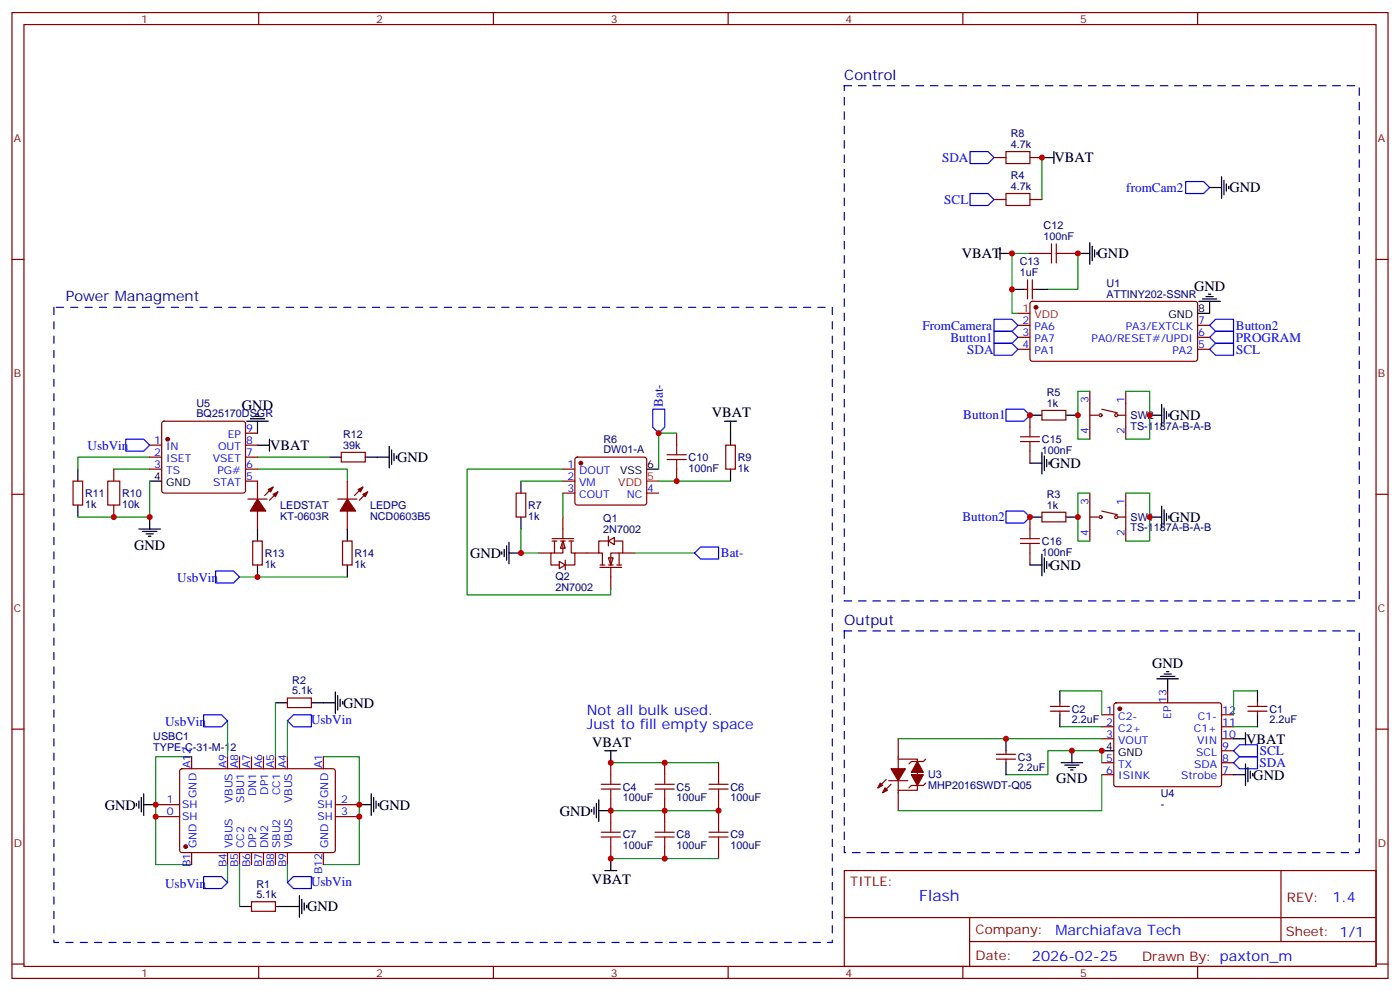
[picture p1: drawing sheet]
<svg xmlns="http://www.w3.org/2000/svg" width="412mm" height="292mm" viewBox="0 0 412 292" stroke-linecap="round" stroke-linejoin="round" font-family="sans-serif">
<g fill="none" stroke="#870000" stroke-width=".35">
<path d="M3.5 3.7h405.4v284.3h-405.4zM7.1 7.2h398.2v277.3h-398.2zM76.2 3.7v3.5M145.3 3.7v3.5M214.5 3.7v3.5M283.6 3.7v3.5M352.8 3.7v3.5M292.8 58.7h3.5M292.8 46.4h3.5M296.3 57h7.1v3.5h-7.1zM296.3 44.6h7.1v3.6h-7.1zM303.4 58.7h3.5"/>
<path d="M303.4 46.4h3.5M3.5 76.4h3.6M303.4 74.6h3.5M314 74.6h3.5M405.3 76.4h3.6M299.9 95.8h3.5M299.9 99.3h3.5M301.6 85.2h1.1M302.7 82.4v5.6M303.6 88.9l.5-.2 48.2 .1 .5 .6-.1 16.5-.6 .5-48.3-.1-.4-.6v-16.3zM304.1 82.4v5.6M304.1 85.2h1.1"/>
<path d="M352.8 95.8h3.5M352.8 99.3h3.5M299.9 102.8h3.5M321 115.2v14.1M331.6 115.2v14.1M352.8 102.8h3.5M33.5 138.1v3.5M44.1 131.1h3.5M44.1 134.6h3.5M44.1 138.1h3.5M47.9 124.2l.4-.2h23.3l.5 .2 .2 .5v19.8l-.2 .5-.5 .2h-23.3l-.5-.3-.2-.4v-19.8zM72.3 131.1h3.5"/>
<path d="M72.3 134.6h3.5M72.3 138.1h3.5M72.3 127.5h3.5M100.5 133.2h7.1v2.8h-7.1zM165.8 138.1h3.5M169.6 134.8l.4-.2h20.1l.4 .7-.1 13-.6 .4-20-.1-.5-.6v-12.7zM303.4 122.2v3.6M303.4 132.8v3.5M306.9 120.8h7.1v2.8h-7.1zM321 122.2h2.5M324.6 120.5l4.5 1M329.1 122.2h2.5"/>
<path d="M3.5 145.5h3.6M21.5 141.6h2.8v7.1h-2.8zM33.5 148.7v3.5M72.3 141.6h3.5v5.3M73 146.9h5.7M74.4 159.3h2.9v7h-2.9zM75.8 150.5v5.3M80.4 143.4l-2.4 2.5M81.8 144.8l-2.4 2.5M99.5 146.9h5.6M100.9 159.3h2.8v7h-2.8zM102.3 141.6v5.3"/>
<path d="M102.3 150.5v5.3M106.9 143.4l-2.5 2.5M108.3 144.8l-2.5 2.5M165.8 141.6h3.5M165.8 145.2h3.5M190.5 145.2h3.5M303.4 152.2v3.6M306.9 150.8h7.1v2.8h-7.1zM321 145.2v14.1M321 152.2h2.5M324.6 150.5l4.5 1M329.1 152.2h2.5"/>
<path d="M331.6 145.2v14.1M405.3 145.5h3.6M303.4 162.8v3.5M3.5 214.7h3.6M84.7 205.5h7v2.8h-7zM264.6 217.5v21.2M309.4 209.4h5.6M309.4 208h5.6M312.2 206.9v1.1M312.2 209.4v1M324.6 210.4h3.5M324.6 214h3.5"/>
<path d="M324.6 217.5h3.5M328.3 207.1l.5-.2h30.3l.5 .2 .2 .5v23.3l-.2 .5-.5 .2h-30.3l-.5-.2-.2-.5v-23.3zM344 203.4v3.5M359.8 210.4h3.6M359.8 214h3.6M359.8 217.5h3.6M367.6 209.4h5.6M367.6 208h5.6M370.4 206.9v1.1M370.4 209.4v1M405.3 214.7h3.6M45.9 236.9h7"/>
<path d="M53.2 226.5l.4-.2 44.7 .1 .5 .6-.1 23.6-.6 .4-44.8-.1-.4-.6v-23.3zM56.4 222.8v3.5M67 222.8v3.5M70.6 222.8v3.5M74.1 222.8v3.5M77.6 222.8v3.5M81.1 222.8v3.5M84.7 222.8v3.5M95.2 222.8v3.5M98.8 236.9h7M179.9 224.5v3.6M179.9 235.1v7.1"/>
<path d="M195.8 224.5v3.6M195.8 235.1v7.1M211.7 224.5v3.6M211.7 235.1v7.1M261.1 229.5l-2.5 2.5M261.8 229.8h5.6M262.5 230.9l-2.5 2.5M264.6 223.5h5.6v9.2h-5.6M272.7 223.5l-.7 .7h-3.5l-.7 .7M272.7 230.5l-.7 .7h-3.5l-.7 .8M293.5 223.5h5.7M293.5 222.1h5.7"/>
<path d="M296.3 221v1.1M296.3 223.5v1M324.6 224.5h3.5M324.6 228.1h3.5M359.8 224.5h3.6M359.8 228.1h3.6M359.8 221h3.6M45.9 240.4h7M56.4 251v3.5M67 251v3.5M70.6 251v3.5M74.1 251v3.5"/>
<path d="M77.6 251v3.5M81.1 251v3.5M84.7 251v3.5M95.2 251v3.5M98.8 240.4h7M179.9 249.2v3.6M195.8 249.2v3.6M211.7 249.2v3.6M248.7 256.3h156.6v28.2h-156.6zM377.3 256.3v20.9M74.1 265.5h7v2.8h-7zM248.7 270.1h156.5"/>
<path d="M285.6 277.2h119.6M285.6 270.1v14.2M3.5 283.8h3.6M76.2 284.5v3.5M145.3 284.5v3.5M214.5 284.5v3.5M283.6 284.5v3.5M352.8 284.5v3.5M405.3 283.8h3.6"/>
<circle cx="324.2" cy="122.2" r=".44"/>
<circle cx="328.8" cy="122.2" r=".44"/>
<circle cx="324.2" cy="152.2" r=".44"/>
<circle cx="328.8" cy="152.2" r=".44"/>
</g>
<g fill="none" stroke="#008700" stroke-width=".35">
<path d="M306.9 46.4v12.3M303.4 74.6h-5.3v17.7h1.8M317.5 74.6v10.6h-8.8M321 115.2h-3.5v14.1h3.5M331.6 115.2h7.1v14.1h-7.1M33.5 138.1h10.6M44.1 134.6h-21.2v3.5M75.8 138.1h26.5v3.5M75.8 134.6h21.2M44.1 141.6v10.6h-21.2M321 145.2h-3.5v14.1h3.5M331.6 145.2h7.1v14.1h-7.1"/>
<path d="M70.6 169.9h31.7M67 212.2v10.6M81.1 206.9v15.9M84.7 212.2v10.6M264.6 217.5h60M312.2 203.4h12.4v7M312.2 214h12.4M363.4 214h7M370.4 203.4h-7v7M56.4 222.8h-10.5v31.7h10.5M95.2 222.8h10.6v31.7h-10.6M179.9 224.5h31.8"/>
<path d="M179.9 238.7h31.8M324.6 228.1v10.6h-60M324.6 224.5v-3.5h-15.9v7.1h-12.4M67 254.5v5.3M70.6 254.5v12.4M84.7 254.5v5.3M179.9 252.8h31.8"/>
</g>
<g fill="none" stroke="#000" stroke-width=".35">
<path d="M306.9 46.4h3.5M310.4 44.6v3.6M356.3 55.2h3.5M359.8 52v6.4M360.5 53.1v4.2M361.2 54.2v2.1M361.9 54.9v.7M294.6 74.6h3.5M294.6 72.8v3.6M317.5 74.6h3.5M321 71.4v6.4M321.7 72.5v4.2"/>
<path d="M322.4 73.6v2.1M323.1 74.3v.7M298.1 85.2h3.5M305.2 85.2h3.5M353.1 88.7h6.4M354.2 88h4.2M355.2 87.3h2.2M356 86.6h.7M356.3 88.7v3.6h-3.5M342.2 119.1v6.3M22.9 138.1v3.5M72.7 124h6.3"/>
<path d="M73.7 123.3h4.3M74.8 122.6h2.1M75.5 121.9h.7M75.8 124v3.5M75.8 131.1h3.6M79.4 129.3v3.5M97 134.6h3.5M107.6 134.6h7.1M114.7 131.4v6.4M115.4 132.5v4.2M116.1 133.5v2.1M116.8 134.2v.7"/>
<path d="M190.5 138.1h3.5M303.4 122.2h3.5M303.4 136.3h3.5M306.9 133.2v6.3M307.6 134.2v4.3M308.3 135.3v2.1M309 136v.7M314 122.2h3.5M338.7 122.2h3.5M342.9 120.1v4.3M343.6 121.2v2.1M344.3 121.9v.7"/>
<path d="M22.9 148.7v3.5M40.9 155.8h6.4M42 156.5h4.2M43 157.2h2.2M43.7 157.9h.7M44.1 152.2v3.6M44.1 141.6h3.5M75.8 155.8v3.5M102.3 155.8v3.5M303.4 152.2h3.5M314 152.2h3.5M338.7 152.2h3.5"/>
<path d="M342.2 149v6.4M342.9 150.1v4.2M343.6 151.2v2.1M344.3 151.9v.7M75.8 166.3v3.6M102.3 166.3v3.6M303.4 166.3h3.5M306.9 163.2v6.3M307.6 164.2v4.3M308.3 165.3v2.1M309 166v.7M340.8 199.8h6.3"/>
<path d="M341.8 199.1h4.3M342.9 198.4h2.1M343.6 197.7h.7M344 199.8v3.6M81.1 206.9h3.6M91.7 206.9h7.1M98.8 203.7v6.4M99.5 204.8v4.2M100.2 205.8v2.2M100.9 206.6v.7M296.3 217.5v3.5M312.2 203.4v3.5"/>
<path d="M312.2 210.4v3.6M363.4 217.5h3.5M366.9 215.7v3.6M370.4 203.4v3.5M370.4 210.4v3.6M40.2 236.5v.7M40.9 235.8v2.1M41.6 234.8v4.2M42.3 236.9h3.6M42.3 233.7v6.4M105.8 236.9h3.6M109.4 233.7v6.4"/>
<path d="M110.1 234.8v4.2M110.8 235.8v2.1M111.5 236.5v.7M174.3 238.3v.7M175 237.6v2.1M175.7 236.5v4.3M176.4 238.7h3.5M176.4 235.5v6.3M178.2 221h3.5M179.9 221v3.5M296.3 224.5v3.6M312.6 224.5h6.3"/>
<path d="M313.6 225.2h4.3M314.7 226h2.1M315.4 226.7h.7M315.7 221v3.5M324.6 221h3.5M363.4 228.1h3.5M366.9 224.9v6.3M367.6 226v4.2M368.3 227v2.1M369 227.7v.7M178.2 256.3h3.5M179.9 252.8v3.5"/>
<path d="M70.6 266.9h3.5M81.1 266.9h7.1M88.2 263.7v6.4M88.9 264.8v4.2M89.6 265.8v2.1M90.3 266.5v.7"/>
</g>
<g fill="none" stroke="#a10000" stroke-width=".35">
<path d="M306.9 74.6h2.8M309.7 71.8v5.6M311.1 71.8v5.6M311.1 74.6h2.9M300.6 128.6h5.6M300.6 130h5.6M303.4 125.8v2.8M303.4 130v2.8M31.7 141.6h3.6v7.1h-3.6zM300.6 158.6h5.6M300.6 160h5.6M303.4 155.8v2.8"/>
<path d="M303.4 160v2.8M177.1 232.3h5.6M177.1 230.9h5.6M179.9 228.1v2.8M179.9 232.3v2.8M193 232.3h5.6M193 230.9h5.6M195.8 228.1v2.8M195.8 232.3v2.8M208.8 232.3h5.7M208.8 230.9h5.7M211.7 228.1v2.8"/>
<path d="M211.7 232.3v2.8M177.1 246.4h5.6M177.1 245h5.6M179.9 242.2v2.8M179.9 246.4v2.8M193 246.4h5.6M193 245h5.6M195.8 242.2v2.8M195.8 246.4v2.8M208.8 246.4h5.7M208.8 245h5.7M211.7 242.2v2.8"/>
<path d="M211.7 246.4v2.8"/>
</g>
<g fill="none" stroke="#00f" stroke-width=".35">
<path d="M285.8 44.6h5.2l1.8 1.8-1.8 1.8h-5.2zM285.8 57h5.2l1.8 1.7-1.8 1.8h-5.2zM349.2 53.4h5.3l1.8 1.8-1.8 1.8h-5.3zM292.8 97.5h5.3l1.8 1.8-1.8 1.8h-5.3zM292.8 94h5.3l1.8 1.8-1.8 1.7h-5.3zM356.3 99.3l1.8-1.8h5.3v3.6h-5.3zM358.1 94h5.3v3.5h-5.3l-1.8-1.7zM292.8 101.1h5.3l1.8 1.7-1.8 1.8h-5.3zM358.1 101.1h5.3v3.5h-5.3l-1.8-1.8zM37 129.3h5.3l1.8 1.8-1.8 1.7h-5.3zM296.3 120.5h5.3l1.8 1.7-1.8 1.8h-5.3zM296.3 150.5h5.3l1.8 1.7-1.8 1.8h-5.3z"/>
<path d="M63.5 168.1h5.3l1.8 1.8-1.8 1.7h-5.3zM60 210.4h5.3l1.7 1.8-1.7 1.8h-5.3zM84.7 212.2l1.7-1.8h5.3v3.6h-5.3zM363.4 221l1.7-1.7h5.3v3.5h-5.3zM365.1 222.8h5.3v3.5h-5.3l-1.7-1.8zM60 258.1h5.3l1.7 1.7-1.7 1.8h-5.3zM84.7 259.8l1.7-1.7h5.3v3.5h-5.3z"/>
</g>
<g fill="#870000" stroke="#870000" stroke-width=".35">
<path d="M270.2 224.2l1.8 3.2h-3.5z"/>
<path d="M268.5 228.1h3.5l-1.8 3.1z"/>
<path d="M262.5 226.3h4.2l-2.1 3.5z"/>
<path d="M259.3 230.5l.7 .7-1.4 .8z"/>
<path d="M260.7 232l.7 .7-1.4 .7z"/>
<path d="M79 144.1l1.4-.7-.7 1.4z"/>
<path d="M80.4 145.5l1.4-.7-.7 1.4z"/>
<path d="M75.8 146.9l2.5 3.6h-4.6z"/>
<path d="M102.3 146.9l2.5 3.6h-4.6z"/>
<path d="M106.9 145.5l1.4-.7-.7 1.4z"/>
<path d="M105.5 144.1l1.4-.7-.7 1.4z"/>
<circle cx="305.2" cy="90.5" r=".53"/>
<circle cx="329.8" cy="208.7" r=".53"/>
<circle cx="54.7" cy="249.2" r=".53"/>
<circle cx="49.4" cy="129.3" r=".53"/>
<circle cx="171.1" cy="136.3" r=".53"/>
</g>
<path d="M299.9 92.3h3.5M190.5 141.6h3.5" fill="none" stroke="#f00" stroke-width=".35"/>
<path d="M248.7 25.2h151.7v151.7h-151.7zM15.9 90.5h229.3v187h-229.3zM248.7 185.7h151.7v65.3h-151.7z" fill="none" stroke="#009" stroke-width=".35" stroke-dasharray="2.1 2.1"/>
<g fill="#fff" stroke="#870000" stroke-width=".35">
<path d="M179.2 164.2h1.4l-.7 2.1z"/>
<path d="M179.2 159.3l1.8-1.1v2.1z"/>
</g>
<path d="M179.2 159.3h-2.8v3.5h1v3.5M179.2 157.9v2.8M181 159.3h2.4v3.5h-3.5v3.5M172.9 162.8h3.5M176.7 167h6.4M176.7 166.3h1.5M179.2 166.3h1.4M179.9 167v6.4M181.7 166.3h1.4M182.4 162.8v3.5M183.4 162.8h3.6" fill="none" stroke="#870000" stroke-width=".35"/>
<g fill="#fff" stroke="#870000" stroke-width=".35">
<path d="M165.8 159.3l.7 2.1h-1.4z"/>
<path d="M164.7 165.3l1.8 1-1.8 1.1z"/>
</g>
<g fill="none" stroke="#870000" stroke-width=".35">
<path d="M199.3 127.5v3.6M199.3 138.1v3.5M213.8 131.1h2.8v7h-2.8zM152 145.2h2.9v7h-2.9zM162.6 158.6h6.4M162.6 159.3h1.4M163.3 159.3v3.5M165.1 159.3h1.4M165.8 159.3v3.5h-3.5v3.5h2.4M165.8 152.2v6.4M167.6 159.3h1.4M168.3 159.3v3.5h1v3.5h-2.8"/>
<path d="M158.7 162.8h3.6M166.5 164.9v2.8M169.3 162.8h3.6"/>
</g>
<path d="M213.4 124h3.6M215.2 124v7.1M215.2 138.1v3.5M149.9 159.6v6.4M153.5 141.6v3.6M153.5 152.2v3.6M147.8 162.5v.7M148.5 161.7v2.2M149.2 160.7v4.2M149.9 162.8h3.6" fill="none" stroke="#000" stroke-width=".35"/>
<path d="M165.8 138.1h-28.2v37.1h42.3v-1.8M199.3 127.5h-5.3v10.6M153.5 155.8v7h5.2M153.5 141.6h12.3M165.8 145.2v7M194 141.6h21.2M187 162.8h17.6" fill="none" stroke="#008700" stroke-width=".35"/>
<path d="M192.3 120.5h3.5v5.3l-1.8 1.7-1.7-1.7zM204.6 162.8l1.8-1.8h5.3v3.6h-5.3z" fill="none" stroke="#00f" stroke-width=".35"/>
<path d="M196.5 135.3h5.6M196.5 133.9h5.6M199.3 131.1v2.8M199.3 135.3v2.8" fill="none" stroke="#a10000" stroke-width=".35"/>
<g fill="#c00">
<circle cx="317.5" cy="74.6" r=".88"/>
<circle cx="298.1" cy="85.2" r=".88"/>
<circle cx="45.9" cy="236.9" r=".88"/>
<circle cx="105.8" cy="236.9" r=".88"/>
<circle cx="45.9" cy="240.4" r=".88"/>
<circle cx="105.8" cy="240.4" r=".88"/>
<circle cx="315.7" cy="221" r=".88"/>
<circle cx="338.7" cy="122.2" r=".88"/>
<circle cx="338.7" cy="152.2" r=".88"/>
<circle cx="324.6" cy="221" r=".88"/>
<circle cx="306.9" cy="46.4" r=".88"/>
<circle cx="298.1" cy="74.6" r=".88"/>
<circle cx="296.3" cy="217.5" r=".88"/>
<circle cx="317.5" cy="152.2" r=".88"/>
<circle cx="303.4" cy="152.2" r=".88"/>
<circle cx="317.5" cy="122.2" r=".88"/>
<circle cx="303.4" cy="122.2" r=".88"/>
<circle cx="179.9" cy="238.7" r=".88"/>
<circle cx="179.9" cy="224.5" r=".88"/>
<circle cx="195.8" cy="238.7" r=".88"/>
<circle cx="195.8" cy="224.5" r=".88"/>
<circle cx="211.7" cy="238.7" r=".88"/>
<circle cx="195.8" cy="252.8" r=".88"/>
<circle cx="179.9" cy="252.8" r=".88"/>
<circle cx="75.8" cy="169.9" r=".88"/>
<circle cx="33.5" cy="152.2" r=".88"/>
<circle cx="44.1" cy="152.2" r=".88"/>
<circle cx="153.5" cy="162.8" r=".88"/>
<circle cx="194" cy="127.5" r=".88"/>
<circle cx="199.3" cy="141.6" r=".88"/>
</g>
<text font-size="4.6" fill="#00f" x="270.8" y="265.3">Flash</text>
<g font-size="4.2" fill="#009">
<text x="248.7" y="23.5">Control</text>
<text x="19.4" y="88.7">Power Managment</text>
<text x="248.7" y="184">Output</text>
</g>
<g font-size="4.2">
<text x="310.6" y="47.8">VBAT</text>
<text x="362.1" y="56.6">GND</text>
<text x="283.3" y="76">VBAT</text>
<text x="323.3" y="76">GND</text>
<text x="351.7" y="85.5">GND</text>
<text x="71.3" y="120.8">GND</text>
<text x="209.7" y="122.9">VBAT</text>
<text x="344.5" y="123.7">GND</text>
<text x="79.6" y="132.5">VBAT</text>
<text x="116.9" y="136">GND</text>
<text x="309.2" y="137.8">GND</text>
<text x="344.5" y="153.7">GND</text>
<text x="39.5" y="161.8">GND</text>
<text x="138.5" y="164.2">GND</text>
<text x="309.2" y="167.7">GND</text>
<text x="339.4" y="196.6">GND</text>
<text x="101.1" y="208.3">GND</text>
<text x="174.4" y="220">VBAT</text>
<text x="367.1" y="218.9">VBAT</text>
<text x="311.1" y="230.6">GND</text>
<text x="369.2" y="229.5">GND</text>
<text x="30.9" y="238.3">GND</text>
<text x="111.7" y="238.3">GND</text>
<text x="164.9" y="240.1">GND</text>
<text x="174.4" y="260.3">VBAT</text>
<text x="90.5" y="268.3">GND</text>
</g>
<g font-size="4.2" fill="#00f">
<text x="172.9" y="210.4">Not all bulk used.</text>
<text x="172.9" y="214.7">Just to fill empty space</text>
<text x="392.5" y="265.6">1.4</text>
<text x="310.9" y="275.1">Marchiafava Tech</text>
<text x="304" y="282.9">2026-02-25</text>
</g>
<g font-size="3.9" fill="#00f">
<text x="277.5" y="47.7">SDA</text>
<text x="331.8" y="56.5">fromCam2</text>
<text x="278.1" y="60">SCL</text>
<text x="271.7" y="97">FromCamera</text>
<text x="280" y="100.7">Button1</text>
<text x="364.1" y="100.6">PROGRAM</text>
<text x="364.1" y="97">Button2</text>
<text x="284.9" y="104.2">SDA</text>
<text x="364.1" y="104.2">SCL</text>
<text x="195.3" y="119.8" transform="rotate(-90 195.3 119.8)">Bat-</text>
<text x="283.8" y="123.5">Button1</text>
<text x="25.8" y="132.5">UsbVin</text>
<text x="283.5" y="153.5">Button2</text>
<text x="212.4" y="164.1">Bat-</text>
<text x="52.2" y="171.2">UsbVin</text>
<text x="48.6" y="213.7">UsbVin</text>
<text x="91.6" y="213.3">UsbVin</text>
<text x="371" y="225.7">SDA</text>
<text x="371.1" y="222.2">SCL</text>
<text x="48.6" y="261.4">UsbVin</text>
<text x="91.6" y="260.9">UsbVin</text>
</g>
<g font-size="3.9" fill="#800">
<text x="250.5" y="260.9">TITLE:</text>
<text x="379.1" y="265.6">REV:</text>
<text x="287.4" y="275.1">Company:</text>
<text x="378.7" y="275.7">Sheet: 1/1</text>
<text x="287.4" y="282.8">Date:</text>
<text x="336.4" y="282.8">Drawn By: paxton_m</text>
</g>
<g font-size="3.2" fill="#800">
<text x="41.6" y="6.7">1</text>
<text x="110.8" y="6.7">2</text>
<text x="179.9" y="6.7">3</text>
<text x="249.1" y="6.7">4</text>
<text x="318.2" y="6.7">5</text>
<text x="4.1" y="41.8">A</text>
<text x="405.9" y="41.8">A</text>
<text x="4.1" y="110.9">B</text>
<text x="405.9" y="110.9">B</text>
<text x="4.1" y="180.1">C</text>
<text x="405.9" y="180.1">C</text>
<text x="4.1" y="249.2">D</text>
<text x="405.9" y="249.2">D</text>
<text x="41.6" y="287.5">1</text>
<text x="110.8" y="287.5">2</text>
<text x="179.9" y="287.5">3</text>
<text x="249.1" y="287.5">4</text>
<text x="318.2" y="287.5">5</text>
</g>
<g font-size="3.2" fill="#000080">
<text x="297.8" y="40.4">R8</text>
<text x="297.8" y="43.6">4.7k</text>
<text x="297.8" y="52.7">R4</text>
<text x="297.8" y="55.9">4.7k</text>
<text x="307.4" y="70.7">100nF</text>
<text x="307.4" y="67.6">C12</text>
<text x="300.4" y="81.3">1uF</text>
<text x="300.4" y="78.1">C13</text>
<text x="326" y="87.7">ATTINY202-SSNR</text>
<text x="326" y="84.5">U1</text>
<text x="57.9" y="119.8">U5</text>
<text x="308.3" y="119.8">1k</text>
<text x="308.3" y="116.6">R5</text>
<text x="57.9" y="122.9">BQ25170DSGR</text>
<text x="333" y="123.4">SW2</text>
<text x="101" y="128.9">R12</text>
<text x="177.8" y="130.4">R6</text>
<text x="306.9" y="130.5">C15</text>
<text x="333" y="126.6">TS-1187A-B-A-B</text>
<text x="101" y="132.1">39k</text>
<text x="177.8" y="133.5">DW01-A</text>
<text x="202.8" y="135.7">C10</text>
<text x="217.3" y="135.8">R9</text>
<text x="306.9" y="133.6">100nF</text>
<text x="202.8" y="138.9">100nF</text>
<text x="217.3" y="138.9">1k</text>
<text x="25" y="149.5">1k</text>
<text x="25" y="146.3">R11</text>
<text x="36" y="149.5">10k</text>
<text x="36" y="146.3">R10</text>
<text x="82.5" y="149.9">LEDSTAT</text>
<text x="109" y="149.9">LEDPG</text>
<text x="155.6" y="149.9">R7</text>
<text x="308.3" y="149.8">1k</text>
<text x="308.3" y="146.6">R3</text>
<text x="82.5" y="153">KT-0603R</text>
<text x="109" y="153">NCD0603B5</text>
<text x="155.6" y="153">1k</text>
<text x="177.7" y="153.7">Q1</text>
<text x="333" y="153.3">SW1</text>
<text x="177.7" y="156.8">2N7002</text>
<text x="306.9" y="160.5">C16</text>
<text x="333" y="156.5">TS-1187A-B-A-B</text>
<text x="78" y="167.1">1k</text>
<text x="78" y="164">R13</text>
<text x="104.4" y="167.1">1k</text>
<text x="104.4" y="164">R14</text>
<text x="306.9" y="163.6">100nF</text>
<text x="163.6" y="173.9">2N7002</text>
<text x="163.6" y="170.8">Q2</text>
<text x="86.1" y="201.3">R2</text>
<text x="86.1" y="204.4">5.1k</text>
<text x="315.7" y="209.8">C2</text>
<text x="373.9" y="209.8">C1</text>
<text x="315.7" y="213">2.2uF 2</text>
<text x="373.9" y="213">2.2uF</text>
<text x="45.2" y="221">TYPE-C-31-M-12</text>
<text x="45.2" y="217.8">USBC1</text>
<text x="299.9" y="227.1">2.2uF</text>
<text x="299.9" y="223.9">C3</text>
<text x="183.4" y="232.7">C4</text>
<text x="199.3" y="232.7">C5</text>
<text x="215.2" y="232.7">C6</text>
<text x="273.4" y="232.4">MHP2016SWDT-Q05</text>
<text x="273.4" y="229.2">U3</text>
<text x="183.4" y="236">100uF</text>
<text x="199.3" y="236">100uF</text>
<text x="215.2" y="236">100uF</text>
<text x="341.9" y="237.8">-</text>
<text x="341.9" y="234.6">U4</text>
<text x="183.4" y="250.1">100uF</text>
<text x="183.4" y="246.8">C7</text>
<text x="199.3" y="250.1">100uF</text>
<text x="199.3" y="246.8">C8</text>
<text x="215.2" y="250.1">100uF</text>
<text x="215.2" y="246.8">C9</text>
<text x="75.5" y="261.3">R1</text>
<text x="75.5" y="264.4">5.1k</text>
</g>
<g font-size="3.2" fill="#f00">
<text x="301.2" y="91.9">1</text>
<text x="304.7" y="93.7">VDD</text>
<text x="182.1" y="143.1">VDD</text>
<text x="190.7" y="141.3">5</text>
</g>
<g font-size="3.2" fill="#00f">
<text x="301.2" y="95.4">2</text>
<text x="353" y="95.4">7</text>
<text x="301.2" y="99">3</text>
<text x="304.7" y="97.2">PA6</text>
<text x="304.7" y="100.7">PA7</text>
<text x="321.5" y="100.7">PA0/RESET#/UPDI</text>
<text x="331.6" y="97.2">PA3/EXTCLK</text>
<text x="353" y="99">6</text>
<text x="301.2" y="102.5">4</text>
<text x="304.7" y="104.2">PA1</text>
<text x="345.4" y="104.2">PA2</text>
<text x="353" y="102.5">5</text>
<text x="320.7" y="118.7" transform="rotate(-90 320.7 118.7)">3</text>
<text x="331.3" y="118.7" transform="rotate(-90 331.3 118.7)">1</text>
<text x="45.4" y="130.7">1</text>
<text x="67.1" y="128.9">EP</text>
<text x="72.5" y="130.7">8</text>
<text x="72.5" y="127.2">9</text>
<text x="320.7" y="127.8" transform="rotate(-90 320.7 127.8)">4</text>
<text x="331.3" y="127.8" transform="rotate(-90 331.3 127.8)">2</text>
<text x="45.4" y="134.2">2</text>
<text x="45.4" y="137.8">3</text>
<text x="48.9" y="132.5">IN</text>
<text x="48.9" y="136">ISET</text>
<text x="62.7" y="136">VSET</text>
<text x="64.2" y="132.5">OUT</text>
<text x="72.5" y="137.8">6</text>
<text x="72.5" y="134.2">7</text>
<text x="167.1" y="137.8">1</text>
<text x="48.9" y="139.5">TS</text>
<text x="62.8" y="143.1">STAT</text>
<text x="64" y="139.5">PG#</text>
<text x="72.5" y="141.3">5</text>
<text x="167.1" y="141.3">2</text>
<text x="170.6" y="143.1">VM</text>
<text x="170.6" y="139.5">DOUT</text>
<text x="167.1" y="144.8">3</text>
<text x="170.6" y="146.6">COUT</text>
<text x="184.6" y="146.6">NC</text>
<text x="190.7" y="144.8">4</text>
<text x="320.7" y="148.7" transform="rotate(-90 320.7 148.7)">3</text>
<text x="331.3" y="148.7" transform="rotate(-90 331.3 148.7)">1</text>
<text x="320.7" y="157.8" transform="rotate(-90 320.7 157.8)">4</text>
<text x="331.3" y="157.8" transform="rotate(-90 331.3 157.8)">2</text>
<text x="343.6" y="206.9" transform="rotate(-90 343.6 206.9)">13</text>
<text x="325.9" y="210.1">1</text>
<text x="329.4" y="211.8">C2-</text>
<text x="329.4" y="215.4">C2+</text>
<text x="345" y="211.5" transform="rotate(-90 345 211.5)">EP</text>
<text x="351.7" y="215.4">C1+</text>
<text x="352.9" y="211.8">C1-</text>
<text x="360" y="213.6">11</text>
<text x="360" y="210.1">12</text>
<text x="325.9" y="217.1">3</text>
<text x="329.4" y="218.9">VOUT</text>
<text x="352.7" y="218.9">VIN</text>
<text x="360" y="220.7">9</text>
<text x="360" y="217.1">10</text>
<text x="56.1" y="226.1" transform="rotate(-90 56.1 226.1)">A12</text>
<text x="66.7" y="226.1" transform="rotate(-90 66.7 226.1)">A9</text>
<text x="70.2" y="226.1" transform="rotate(-90 70.2 226.1)">A8</text>
<text x="73.7" y="226.1" transform="rotate(-90 73.7 226.1)">A7</text>
<text x="77.3" y="226.1" transform="rotate(-90 77.3 226.1)">A6</text>
<text x="80.8" y="226.1" transform="rotate(-90 80.8 226.1)">A5</text>
<text x="84.3" y="226.1" transform="rotate(-90 84.3 226.1)">A4</text>
<text x="94.9" y="226.1" transform="rotate(-90 94.9 226.1)">A1</text>
<text x="325.9" y="224.2">5</text>
<text x="325.9" y="227.7">6</text>
<text x="329.4" y="226">TX</text>
<text x="351.7" y="226">SDA</text>
<text x="352.4" y="222.4">SCL</text>
<text x="360" y="227.7">7</text>
<text x="360" y="224.2">8</text>
<text x="79" y="234" transform="rotate(-90 79 234)">DP1</text>
<text x="329.4" y="229.5">ISINK</text>
<text x="348" y="229.5">Strobe</text>
<text x="49.1" y="236.5">1</text>
<text x="53.6" y="237.9">SH</text>
<text x="57.9" y="234.9" transform="rotate(-90 57.9 234.9)">GND</text>
<text x="68.4" y="236.4" transform="rotate(-90 68.4 236.4)">VBUS</text>
<text x="72" y="236.3" transform="rotate(-90 72 236.3)">SBU1</text>
<text x="75.5" y="234.4" transform="rotate(-90 75.5 234.4)">DN1</text>
<text x="82.5" y="234.1" transform="rotate(-90 82.5 234.1)">CC1</text>
<text x="86.1" y="236.4" transform="rotate(-90 86.1 236.4)">VBUS</text>
<text x="93.5" y="237.9">SH</text>
<text x="96.7" y="234.9" transform="rotate(-90 96.7 234.9)">GND</text>
<text x="100.5" y="236.5">2</text>
<text x="49.1" y="240.1">0</text>
<text x="53.6" y="241.5">SH</text>
<text x="93.5" y="241.5">SH</text>
<text x="100.5" y="240.1">3</text>
<text x="57.9" y="249.7" transform="rotate(-90 57.9 249.7)">GND</text>
<text x="68.4" y="249.7" transform="rotate(-90 68.4 249.7)">VBUS</text>
<text x="72" y="249.7" transform="rotate(-90 72 249.7)">CC2</text>
<text x="75.5" y="249.7" transform="rotate(-90 75.5 249.7)">DP2</text>
<text x="79" y="249.7" transform="rotate(-90 79 249.7)">DN2</text>
<text x="82.5" y="249.7" transform="rotate(-90 82.5 249.7)">SBU2</text>
<text x="86.1" y="249.7" transform="rotate(-90 86.1 249.7)">VBUS</text>
<text x="96.7" y="249.7" transform="rotate(-90 96.7 249.7)">GND</text>
<text x="56.1" y="255.4" transform="rotate(-90 56.1 255.4)">B1</text>
<text x="66.7" y="255.4" transform="rotate(-90 66.7 255.4)">B4</text>
<text x="70.2" y="255.4" transform="rotate(-90 70.2 255.4)">B5</text>
<text x="73.7" y="255.4" transform="rotate(-90 73.7 255.4)">B6</text>
<text x="77.3" y="255.4" transform="rotate(-90 77.3 255.4)">B7</text>
<text x="80.8" y="255.4" transform="rotate(-90 80.8 255.4)">B8</text>
<text x="84.3" y="255.4" transform="rotate(-90 84.3 255.4)">B9</text>
<text x="94.9" y="257.4" transform="rotate(-90 94.9 257.4)">B12</text>
</g>
<g font-size="3.2">
<text x="344.2" y="93.7">GND</text>
<text x="353" y="91.9">8</text>
<text x="190.7" y="137.8">6</text>
<text x="45.4" y="141.3">4</text>
<text x="48.9" y="143.1">GND</text>
<text x="182.7" y="139.5">VSS</text>
<text x="325.9" y="220.7">4</text>
<text x="329.4" y="222.4">GND</text>
</g>
</svg>
